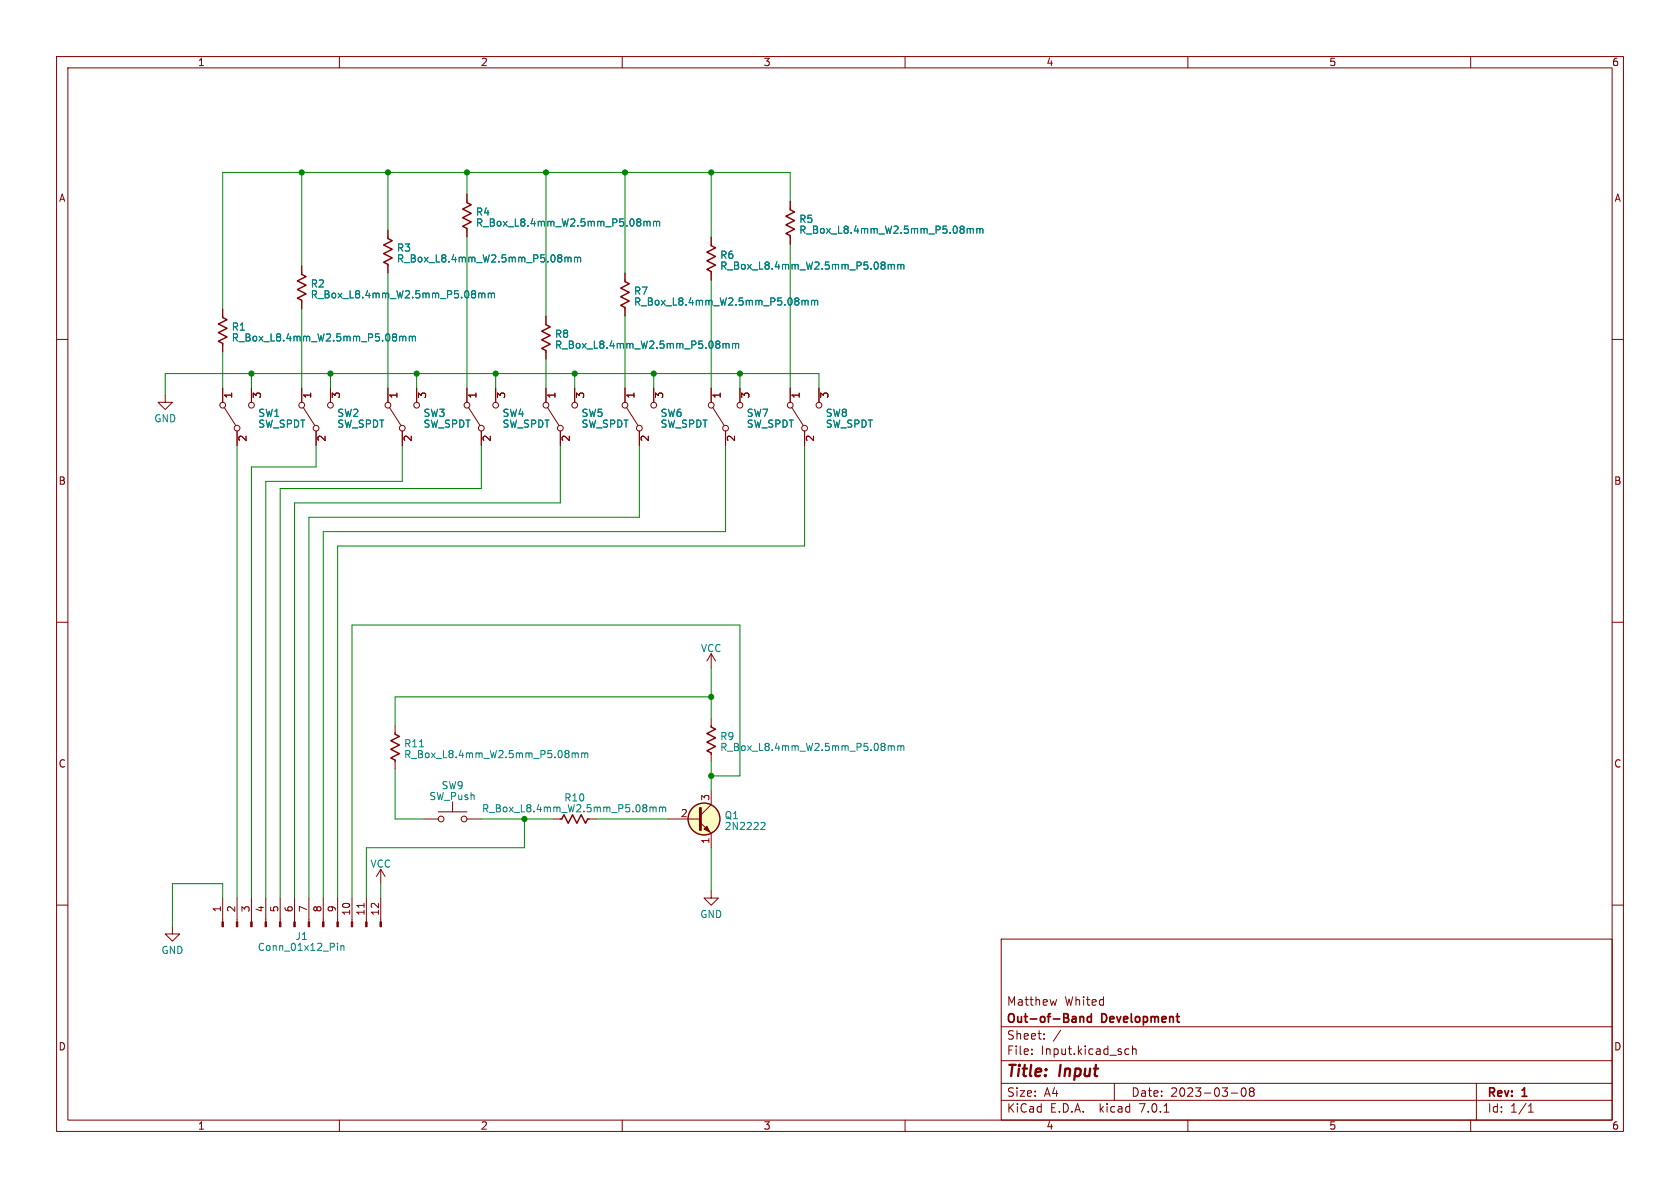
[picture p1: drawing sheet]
<svg xmlns="http://www.w3.org/2000/svg" width="297mm" height="210mm" viewBox="0 0 297 210" stroke-linecap="round" stroke-linejoin="round" font-family="sans-serif">
<g fill="none" stroke="#840000" stroke-width=".18">
<path d="M10 10h277v190h-277zM12 12h273v186h-273zM60 10v2M110 10v2M160 10v2M210 10v2M260 10v2M82.5 34.3v1.3M139.7 35.6v1.2M10 60h2M39.4 54.6v1.3M53.3 47v1.3"/>
<path d="M53.3 53.3v1.3M68.6 40.6v1.3M68.6 47v1.3M82.5 40.6v1.3M96.5 55.9v1.3M110.5 48.3v1.2M110.5 54.6v1.3M125.7 41.9v1.3M125.7 48.3v1.2M139.7 41.9v1.3M285 60h2M29.2 69.9v1.2h1.3l-1.3 1.3-1.3-1.3h1.3"/>
<path d="M39.4 61v1.2M39.4 68.6v2.5M39.6 72l2.1 3.2M41.9 76.2v2.5M44.4 68.6v2.5M53.3 68.6v2.5M53.6 72l2 3.2M55.9 76.2v2.5M58.4 68.6v2.5M68.6 68.6v2.5M68.8 72l2.1 3.2M71.1 76.2v2.5"/>
<path d="M73.7 68.6v2.5M82.5 68.6v2.5M82.8 72l2 3.2M85.1 76.2v2.5M87.6 68.6v2.5M96.5 62.2v1.3M96.5 68.6v2.5M96.8 72l2 3.2M99.1 76.2v2.5M101.6 68.6v2.5M110.5 68.6v2.5M110.7 72l2.1 3.2"/>
<path d="M113 76.2v2.5M115.6 68.6v2.5M125.7 68.6v2.5M126 72l2 3.2M128.3 76.2v2.5M130.8 68.6v2.5M139.7 68.6v2.5M140 72l2 3.2M142.2 76.2v2.5M144.8 68.6v2.5M10 110h2M125.7 115.6l-.7 1.2"/>
<path d="M125.7 115.6v2.5M125.7 115.6l.8 1.2M285 110h2M69.8 128.3v1.2M69.8 134.6v1.3M125.7 127v1.3M125.7 133.4v1.2M125.7 139.7v2.5l-1.9 1.9M10 160h2M39.4 158.8v4.2M41.9 158.8v4.2M44.4 158.8v4.2"/>
<path d="M47 158.8v4.2M49.5 158.8v4.2M52.1 158.8v4.2M54.6 158.8v4.2M57.1 158.8v4.2M59.7 158.8v4.2M62.2 158.8v4.2M64.4 159.7v.7M64.8 158.8v4.2M67.3 153.7l-.8 1.2M67.3 153.7v2.5M67.3 158.8v4.2"/>
<path d="M67.3 153.7l.8 1.2M74.9 144.8h2.6M77.5 143.5h5M80 141.7v1.8M82.5 144.8h2.6M97.8 144.8h1.3M104.1 144.8h1.3M118.1 144.8h5.7M123.8 145.4l1.9 1.9v2.6M125.7 157.5v1.3h1.3l-1.3 1.2-1.2-1.2h1.2M285 160h2M30.5 163.8v1.3h1.2l-1.2 1.3-1.3-1.3h1.3"/>
<path d="M177 166h108v32h-108zM186.8 176.7l-.3 1M60 198v2M110 198v2M160 198v2M177 194.5h108M177 191.5h108M177 187.5h108M177 181.5h108M182.4 186.3v.1M182.4 185.5v.1M184.6 183.6v.1"/>
<path d="M184.6 182.8v.1M197 191.5v3M199 186.3h.6M199 185.5h.6M200.2 185.5l.2-.1 .4 .1 .1 .9M200.2 184.9v1.5M205.8 196.6h.8M210 198v2M217.6 193.2h1.2M219.6 192.4l.2-.1a.81 .81 0 0 1 .6 .6 .81 .81 0 0 1-.3 .8l-.2 .1a.81 .81 0 0 1-.6-.6 .81 .81 0 0 1 .3-.8zM221.1 192.9l-.2-.2 .2-.4h.3l.3 .3-.3 .3M221.1 192.9l-.2 .3v.5l.2 .1h.3l.3-.3-.1-.4-.2-.2"/>
<path d="M221.1 192.9h.3M260 198v2M261 191.5v6.5M270.2 196.6h.9M270.2 195.5l.4-.4v1.5"/>
<circle cx="39.4" cy="71.6" r=".51"/>
<circle cx="41.9" cy="75.7" r=".51"/>
<circle cx="44.5" cy="71.6" r=".51"/>
<circle cx="53.3" cy="71.6" r=".51"/>
<circle cx="55.9" cy="75.7" r=".51"/>
<circle cx="58.4" cy="71.6" r=".51"/>
<circle cx="68.6" cy="71.6" r=".51"/>
<circle cx="71.1" cy="75.7" r=".51"/>
<circle cx="73.7" cy="71.6" r=".51"/>
<circle cx="82.6" cy="71.6" r=".51"/>
<circle cx="85.1" cy="75.7" r=".51"/>
<circle cx="87.6" cy="71.6" r=".51"/>
<circle cx="96.5" cy="71.6" r=".51"/>
<circle cx="99.1" cy="75.7" r=".51"/>
<circle cx="101.6" cy="71.6" r=".51"/>
<circle cx="110.5" cy="71.6" r=".51"/>
<circle cx="113" cy="75.7" r=".51"/>
<circle cx="115.6" cy="71.6" r=".51"/>
<circle cx="125.7" cy="71.6" r=".51"/>
<circle cx="128.3" cy="75.7" r=".51"/>
<circle cx="130.8" cy="71.6" r=".51"/>
<circle cx="139.7" cy="71.6" r=".51"/>
<circle cx="142.2" cy="75.7" r=".51"/>
<circle cx="144.8" cy="71.6" r=".51"/>
<circle cx="78" cy="144.8" r=".51"/>
<circle cx="82" cy="144.8" r=".51"/>
</g>
<path d="M190.9 179.7v1M190.9 179.8l.2-.1 .4 .1 .1 .9M192.9 179.8l-.4-.1-.3 .3v.4l.2 .2h.5M192.9 179.2v1.5" fill="none" stroke="#840000" stroke-width=".3"/>
<g fill="none" stroke="#840000" stroke-width=".25">
<path d="M82.5 35.6v.2l.8 .4-1.5 .8 1.5 .7-1.5 .8 1.5 .7-1.5 .8 .7 .4v.2M139.7 36.8v.3l.8 .4-1.6 .7 1.6 .8-1.6 .8 1.6 .7-1.6 .8 .8 .4v.2M39.4 55.9v.2l.7 .4-1.5 .8 1.5 .7-1.5 .8 1.5 .8-1.5 .7 .8 .4v.3M53.3 48.3v.2l.8 .4-1.5 .8 1.5 .7-1.5 .8 1.5 .7-1.5 .8 .7 .4v.2M68.6 41.9v.3l.7 .3-1.5 .8 1.5 .8-1.5 .7 1.5 .8-1.5 .8 .8 .3v.3M96.5 57.2v.2l.8 .4-1.5 .7 1.5 .8-1.5 .8 1.5 .7-1.5 .8 .7 .4v.2M110.5 49.5v.3l.8 .4-1.6 .7 1.6 .8-1.6 .8 1.6 .7-1.6 .8 .8 .4v.2M125.7 43.2v.2l.8 .4-1.5 .8 1.5 .7-1.5 .8 1.5 .8-1.5 .7 .7 .4v.3M69.8 129.5v.3l.8 .4-1.5 .7 1.5 .8-1.5 .8 1.5 .7-1.5 .8 .7 .4v.2M125.7 128.3v.2l.8 .4-1.5 .8 1.5 .7-1.5 .8 1.5 .8-1.5 .7 .7 .4v.3M99.1 144.8h.2l.4-.8 .8 1.5 .7-1.5 .8 1.5 .7-1.5 .8 1.5 .4-.7h.2"/>
<circle cx="124.5" cy="144.8" r="2.82"/>
</g>
<g fill="none" stroke="#008484" stroke-width=".18">
<path d="M113.8 39.2l.4-.1 .2 .2M114.4 39.3l.2-.2 .3 .1v.8M114.4 39.3v.7M115.5 39.2l.4-.1 .2 .2M115.5 39.1v.9M116.1 39.3l.2-.2 .3 .1v.8M116.1 39.3v.7M70.7 59.6l.3-.2 .2 .2M71.2 59.6l.2-.2 .3 .1v.8M71.2 59.6v.7M72.4 59.6l.3-.2 .2 .2M72.4 59.4v.9"/>
<path d="M72.9 59.6l.2-.2 .3 .1v.8M72.9 59.6v.7M84.6 51.9l.4-.1 .2 .2M85.2 52l.2-.2 .3 .1v.8M85.2 52v.7M86.3 51.9l.4-.1 .2 .2M86.3 51.8v.9M86.9 52l.1-.2 .4 .1v.8M86.9 52v.7M99.9 45.6l.3-.1 .2 .1M100.4 45.6l.2-.1h.3l.1 .8M100.4 45.6v.7"/>
<path d="M101.6 45.6l.3-.1 .2 .1M101.6 45.5v.8M102.1 45.6l.2-.1h.3l.1 .8M102.1 45.6v.7M141.8 53.2l.3-.1 .2 .2M142.3 53.3l.2-.2h.3l.1 .8M142.3 53.3v.6M143.5 53.2l.3-.1 .2 .2M143.5 53.1v.8M144 53.3l.2-.2h.3l.1 .8M144 53.3v.6M157 46.9l.4-.2 .2 .2"/>
<path d="M157.6 46.9v.7M157.6 46.9l.1-.2 .3 .1 .1 .8M158.7 46.7v.9M158.7 46.9l.4-.2 .2 .2M159.3 46.9v.7M159.3 46.9l.1-.2 .3 .1 .1 .8M171 40.5l.4-.1 .1 .2M171.5 40.6l.2-.2h.3l.1 .8M171.5 40.6v.6M172.7 40.5l.3-.1 .2 .2M172.7 40.4v.8M173.2 40.6l.2-.2h.3l.1 .8"/>
<path d="M173.2 40.6v.6M127.8 60.8l.4-.1 .2 .2M128.4 60.9l.1-.2 .3 .1 .1 .8M128.4 60.9v.7M129.5 60.8l.4-.1 .1 .2M129.5 60.7v.9M130 60.9l.2-.2 .3 .1 .1 .8M130 60.9v.7M101.1 133.2l.4-.1 .2 .2M101.7 133.3l.2-.2 .3 .1v.7M101.7 133.3v.6M102.8 133.2l.4-.1 .2 .2"/>
<path d="M102.8 133.1v.8M103.4 133.3l.2-.2 .3 .1v.7M103.4 133.3v.6M157 131.9l.4-.1 .2 .2M157.6 132l.1-.2 .3 .1 .1 .8M157.6 132v.7M158.7 131.9l.4-.1 .2 .2M158.7 131.8v.9M159.3 132l.1-.2 .3 .1 .1 .8M159.3 132v.7M114.9 142.8l.4-.1 .1 .2M115.4 142.9l.2-.2h.3l.1 .8"/>
<path d="M115.4 142.9v.6M116.6 142.8l.4-.1 .1 .2M116.6 142.7v.8M117.1 142.9l.2-.2h.3l.1 .8M117.1 142.9v.6M134.7 145.4h.4l.1 .3-.7 .9h.7M59.7 166.7v.2M59.7 167.2v.8M60.3 167.2v.8M60.3 167.3l.1-.1h.3l.1 .8"/>
</g>
<circle cx="124.5" cy="144.8" r="2.82" fill="#ffffc2" stroke="#ffffc2" stroke-width=".18"/>
<path d="M123.8 142.9v3.8" fill="none" stroke="#840000" stroke-width=".51"/>
<g fill="#840000" stroke="#840000" stroke-width=".18">
<path d="M124.5 146.6l.5-.5 .5 1z"/>
<path d="M67.2 163h.2v.8h-.2z"/>
<path d="M64.6 163h.3v.8h-.3z"/>
<path d="M62.1 163h.3v.8h-.3z"/>
<path d="M59.6 163h.2v.8h-.2z"/>
<path d="M57 163h.3v.8h-.3z"/>
<path d="M54.5 163h.2v.8h-.2z"/>
<path d="M51.9 163h.3v.8h-.3z"/>
<path d="M49.4 163h.3v.8h-.3z"/>
<path d="M46.9 163h.2v.8h-.2z"/>
<path d="M44.3 163h.3v.8h-.3z"/>
<path d="M41.8 163h.2v.8h-.2z"/>
<path d="M39.2 163h.3v.8h-.3z"/>
</g>
<g fill="none" stroke="#008400" stroke-width=".18">
<path d="M53.3 30.5v16.5M68.6 30.5v10.1M82.5 30.5v3.8M96.5 30.5v25.4M110.5 30.5v17.8M125.7 30.5v11.4M139.7 35.6v-5.1h-100.3v24.1M53.3 54.6v14M68.6 48.3v20.3M82.5 41.9v26.7M110.5 55.9v12.7M125.7 49.5v19.1"/>
<path d="M139.7 43.2v25.4M39.4 62.2v6.4M41.9 78.7v80.1M44.4 66v2.6M55.9 78.7v3.9h-11.5v76.2M58.4 66v2.6M71.1 78.7v6.4h-24.1v73.7M73.7 66v2.6M85.1 78.7v7.7h-35.6v72.4M87.6 66v2.6M96.5 63.5v5.1M99.1 78.7v10.2h-47v69.9"/>
<path d="M101.6 66v2.6M113 78.7v12.7h-58.4v67.4M115.6 66v2.6M128.3 78.7v15.3h-71.2v64.8M130.8 66v2.6M142.2 78.7v17.8h-82.5v62.3M144.8 68.6v-2.6h-115.6v3.9M125.7 118.1v8.9M69.8 135.9v8.9h5.1M125.7 134.6v5.1M125.7 137.2h5.1v-26.7h-68.6v48.3M125.7 123.2h-55.9v5.1"/>
<path d="M39.4 158.8v-2.6h-8.9v7.6M67.3 156.2v2.6M85.1 144.8h12.7M92.7 144.8v5.1h-27.9v8.9M105.4 144.8h12.7M125.7 149.9v7.6"/>
</g>
<g fill="#008400" stroke="#008400" stroke-width=".18">
<circle cx="96.5" cy="30.5" r=".46"/>
<circle cx="82.5" cy="30.5" r=".46"/>
<circle cx="115.6" cy="66" r=".46"/>
<circle cx="110.5" cy="30.5" r=".46"/>
<circle cx="125.7" cy="30.5" r=".46"/>
<circle cx="130.8" cy="66" r=".46"/>
<circle cx="125.7" cy="137.2" r=".46"/>
<circle cx="92.7" cy="144.8" r=".46"/>
<circle cx="125.7" cy="123.2" r=".46"/>
<circle cx="87.6" cy="66" r=".46"/>
<circle cx="53.3" cy="30.5" r=".46"/>
<circle cx="68.6" cy="30.5" r=".46"/>
<circle cx="58.4" cy="66" r=".46"/>
<circle cx="44.4" cy="66" r=".46"/>
<circle cx="73.7" cy="66" r=".46"/>
<circle cx="101.6" cy="66" r=".46"/>
</g>
<g font-size="2.8" fill="#840000">
<text x="178" y="190.8">Title:</text>
<text x="187.4" y="190.8">Input</text>
</g>
<g font-size="2.1" fill="#840000">
<text x="178" y="177.9">Matthew</text>
<text x="188.2" y="177.9">Whited</text>
<text x="178" y="183.9">Sheet:</text>
<text x="178" y="181.1">Out-of-Band</text>
<text x="186.2" y="183.9">/</text>
<text x="194.9" y="181.1">Development</text>
<text x="178" y="186.6">File:</text>
<text x="184" y="186.6">Input.kicad_sch</text>
<text x="178" y="196.8">KiCad</text>
<text x="178" y="194">Size:</text>
<text x="184.6" y="194">A4</text>
<text x="185.7" y="196.8">E.D.A.</text>
<text x="194.4" y="196.8">kicad</text>
<text x="200" y="194">Date:</text>
<text x="201.5" y="196.8">7.0.1</text>
<text x="206.9" y="194">2023-03-08</text>
<text x="263" y="194.2">Rev:</text>
<text x="263" y="196.8">Id:</text>
<text x="267" y="196.8">1/1</text>
<text x="269.2" y="194.2">1</text>
</g>
<g font-size="1.8" fill="#840000">
<text x="35" y="11.8">1</text>
<text x="85" y="11.8">2</text>
<text x="135" y="11.8">3</text>
<text x="185" y="11.8">4</text>
<text x="235" y="11.8">5</text>
<text x="285" y="11.8">6</text>
<text x="10.4" y="35.8">A</text>
<text x="285.4" y="35.8">A</text>
<text x="41.3" y="70.5" transform="rotate(-90 41.3 70.5)">1</text>
<text x="46.4" y="70.5" transform="rotate(-90 46.4 70.5)">3</text>
<text x="55.2" y="70.5" transform="rotate(-90 55.2 70.5)">1</text>
<text x="60.3" y="70.5" transform="rotate(-90 60.3 70.5)">3</text>
<text x="70.5" y="70.5" transform="rotate(-90 70.5 70.5)">1</text>
<text x="75.6" y="70.5" transform="rotate(-90 75.6 70.5)">3</text>
<text x="84.5" y="70.5" transform="rotate(-90 84.5 70.5)">1</text>
<text x="89.5" y="70.5" transform="rotate(-90 89.5 70.5)">3</text>
<text x="98.4" y="70.5" transform="rotate(-90 98.4 70.5)">1</text>
<text x="103.5" y="70.5" transform="rotate(-90 103.5 70.5)">3</text>
<text x="112.4" y="70.5" transform="rotate(-90 112.4 70.5)">1</text>
<text x="117.5" y="70.5" transform="rotate(-90 117.5 70.5)">3</text>
<text x="127.6" y="70.5" transform="rotate(-90 127.6 70.5)">1</text>
<text x="132.7" y="70.5" transform="rotate(-90 132.7 70.5)">3</text>
<text x="141.6" y="70.5" transform="rotate(-90 141.6 70.5)">1</text>
<text x="146.7" y="70.5" transform="rotate(-90 146.7 70.5)">3</text>
<text x="43.8" y="78.1" transform="rotate(-90 43.8 78.1)">2</text>
<text x="57.8" y="78.1" transform="rotate(-90 57.8 78.1)">2</text>
<text x="73" y="78.1" transform="rotate(-90 73 78.1)">2</text>
<text x="87" y="78.1" transform="rotate(-90 87 78.1)">2</text>
<text x="101" y="78.1" transform="rotate(-90 101 78.1)">2</text>
<text x="114.9" y="78.1" transform="rotate(-90 114.9 78.1)">2</text>
<text x="130.2" y="78.1" transform="rotate(-90 130.2 78.1)">2</text>
<text x="144.1" y="78.1" transform="rotate(-90 144.1 78.1)">2</text>
<text x="10.3" y="85.8">B</text>
<text x="285.3" y="85.8">B</text>
<text x="10.3" y="135.8">C</text>
<text x="285.3" y="135.8">C</text>
<text x="125.5" y="141.6" transform="rotate(-90 125.5 141.6)">3</text>
<text x="120.3" y="144.5">2</text>
<text x="125.5" y="149.3" transform="rotate(-90 125.5 149.3)">1</text>
<text x="39.1" y="161.3" transform="rotate(-90 39.1 161.3)">1</text>
<text x="41.7" y="161.3" transform="rotate(-90 41.7 161.3)">2</text>
<text x="44.2" y="161.3" transform="rotate(-90 44.2 161.3)">3</text>
<text x="46.7" y="161.3" transform="rotate(-90 46.7 161.3)">4</text>
<text x="49.3" y="161.3" transform="rotate(-90 49.3 161.3)">5</text>
<text x="51.8" y="161.3" transform="rotate(-90 51.8 161.3)">6</text>
<text x="54.4" y="161.3" transform="rotate(-90 54.4 161.3)">7</text>
<text x="56.9" y="161.3" transform="rotate(-90 56.9 161.3)">8</text>
<text x="59.4" y="161.3" transform="rotate(-90 59.4 161.3)">9</text>
<text x="62" y="161.9" transform="rotate(-90 62 161.9)">10</text>
<text x="64.5" y="161.9" transform="rotate(-90 64.5 161.9)">11</text>
<text x="67.1" y="161.9" transform="rotate(-90 67.1 161.9)">12</text>
<text x="10.3" y="185.8">D</text>
<text x="285.3" y="185.8">D</text>
<text x="35" y="199.8">1</text>
<text x="85" y="199.8">2</text>
<text x="135" y="199.8">3</text>
<text x="185" y="199.8">4</text>
<text x="235" y="199.8">5</text>
<text x="285" y="199.8">6</text>
</g>
<g font-size="1.8" fill="#008484">
<text x="84.1" y="38.3">R4</text>
<text x="84.1" y="40.2">R_Box_L8.4mm_W2.5mm_P5.08mm</text>
<text x="141.2" y="39.6">R5</text>
<text x="141.2" y="41.5">R_Box_L8.4mm_W2.5mm_P5.08mm</text>
<text x="70.1" y="44.6">R3</text>
<text x="70.1" y="46.6">R_Box_L8.4mm_W2.5mm_P5.08mm</text>
<text x="127.3" y="45.9">R6</text>
<text x="127.3" y="47.8">R_Box_L8.4mm_W2.5mm_P5.08mm</text>
<text x="54.9" y="51">R2</text>
<text x="54.9" y="52.9">R_Box_L8.4mm_W2.5mm_P5.08mm</text>
<text x="112" y="52.3">R7</text>
<text x="40.9" y="58.6">R1</text>
<text x="98.1" y="59.9">R8</text>
<text x="112" y="54.2">R_Box_L8.4mm_W2.5mm_P5.08mm</text>
<text x="40.9" y="60.5">R_Box_L8.4mm_W2.5mm_P5.08mm</text>
<text x="98.1" y="61.8">R_Box_L8.4mm_W2.5mm_P5.08mm</text>
<text x="27.2" y="74.8">GND</text>
<text x="45.6" y="73.8">SW1</text>
<text x="45.6" y="75.8">SW_SPDT</text>
<text x="59.6" y="73.8">SW2</text>
<text x="59.6" y="75.8">SW_SPDT</text>
<text x="74.8" y="73.8">SW3</text>
<text x="74.8" y="75.8">SW_SPDT</text>
<text x="88.8" y="73.8">SW4</text>
<text x="88.8" y="75.8">SW_SPDT</text>
<text x="102.8" y="73.8">SW5</text>
<text x="102.8" y="75.8">SW_SPDT</text>
<text x="116.7" y="73.8">SW6</text>
<text x="116.7" y="75.8">SW_SPDT</text>
<text x="132" y="73.8">SW7</text>
<text x="132" y="75.8">SW_SPDT</text>
<text x="145.9" y="73.8">SW8</text>
<text x="145.9" y="75.8">SW_SPDT</text>
<text x="123.9" y="115.4">VCC</text>
<text x="127.3" y="131">R9</text>
<text x="71.4" y="132.3">R11</text>
<text x="71.4" y="134.2">R_Box_L8.4mm_W2.5mm_P5.08mm</text>
<text x="127.3" y="132.9">R_Box_L8.4mm_W2.5mm_P5.08mm</text>
<text x="75.8" y="141.6">SW_Push</text>
<text x="78" y="139.7">SW9</text>
<text x="85.1" y="143.8">R_Box_L8.4mm_W2.5mm_P5.08mm</text>
<text x="99.7" y="141.8">R10</text>
<text x="128" y="145">Q1</text>
<text x="128" y="146.9">2N2222</text>
<text x="65.4" y="153.5">VCC</text>
<text x="52.2" y="166.3">J1</text>
<text x="123.7" y="162.4">GND</text>
<text x="28.5" y="168.8">GND</text>
<text x="45.5" y="168.2">Conn_01x12_Pin</text>
</g>
</svg>
